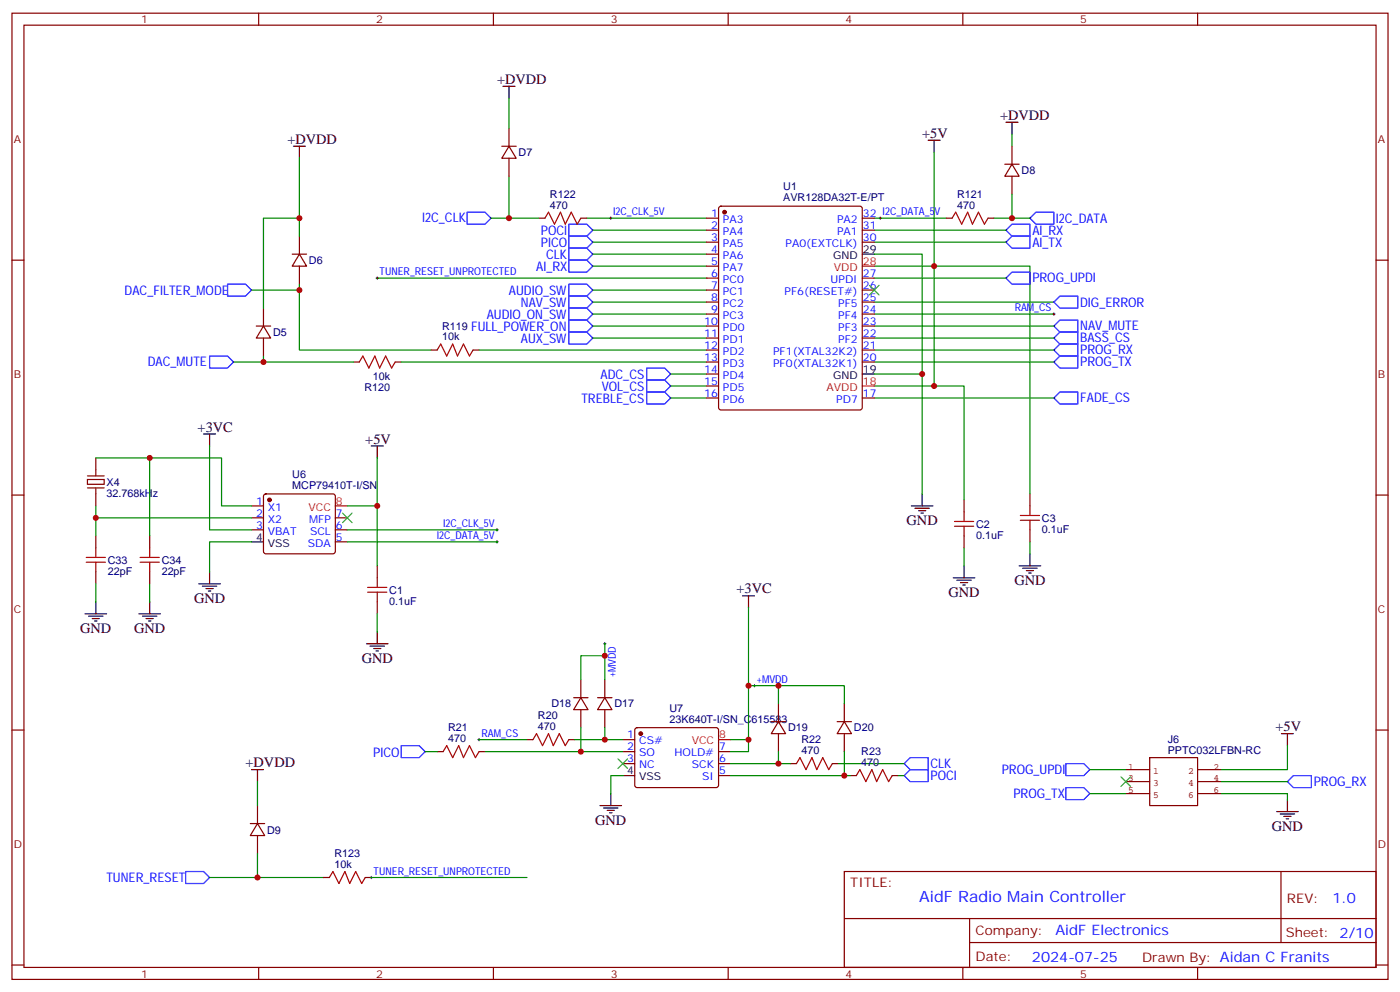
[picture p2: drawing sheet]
<svg xmlns="http://www.w3.org/2000/svg" width="412mm" height="292mm" viewBox="0 0 412 292" stroke-linecap="round" stroke-linejoin="round" font-family="sans-serif">
<g fill="none" stroke="#870000" stroke-width=".35">
<path d="M3.5 3.9h405.4v284.3h-405.4zM7.1 7.4h398.2v277.3h-398.2zM76.2 3.9v3.5M145.3 3.9v3.5M214.5 3.9v3.5M283.6 3.9v3.5M352.8 3.9v3.5M149.9 37.7v5.3M147.8 43h4.2M149.9 43l2.1 3.6h-4.2zM149.9 46.6v5.3M296 48.3h4.2"/>
<path d="M298.1 48.3l2.1 3.6h-4.2zM298.1 43v5.3M298.1 51.9v5.3M3.5 76.6h3.6M86.1 74.8h4.2M88.2 74.8l2.1 3.5h-4.2zM88.2 69.5v5.3M88.2 78.3v5.3M158.7 64.2h1.8M171.1 64.2h1.8M208.1 74.8h3.6M208.1 64.2h3.6"/>
<path d="M208.1 67.7h3.6M208.1 71.3h3.6M208.1 78.3h3.6M211.9 60.9l.5-.2h40.9l.5 .2 .2 .5v58.5l-.2 .5-.5 .2h-40.9l-.5-.2-.2-.5v-58.5zM254 64.2h3.5M254 67.7h3.5M254 71.3h3.5M278.7 64.2h1.8M291 64.2h1.8M405.3 76.6h3.6M75.5 96h4.2M77.6 96l2.1 3.5h-4.2z"/>
<path d="M77.6 90.7v5.3M77.6 99.5v5.3M208.1 96h3.6M208.1 81.8h3.6M208.1 85.4h3.6M208.1 88.9h3.6M208.1 92.4h3.6M208.1 99.5h3.6M254 96h3.5M254 81.8h3.5M254 85.4h3.5M254 88.9h3.5"/>
<path d="M254 92.4h3.5M254 99.5h3.5M104.1 106.5h1.7M116.4 106.5h1.8M127 103h1.8M139.3 103h1.8M208.1 103h3.6M208.1 106.5h3.6M208.1 117.1h3.6M208.1 113.6h3.6M208.1 110.1h3.6M254 103h3.5"/>
<path d="M254 106.5h3.5M254 117.1h3.5M28.2 134.8v3.5M3.5 145.7h3.6M25.8 141.1h4.9v1.4h-4.9zM28.2 145.3v3.6M28.2 157.7v3.5M44.1 157.7v3.5M74.1 152.4h3.5M74.1 155.9h3.5M74.1 148.9h3.5M77.8 145.6l.5-.3h19.8l.5 .3 .2 .4v16.3l-.3 .5-.4 .2h-19.8l-.5-.3-.2-.4v-16.3z"/>
<path d="M98.8 152.4h3.5M98.8 155.9h3.5M98.8 159.5h3.5M284 147.1v3.5M284 157.7v3.5M303.4 145.3v3.6M303.4 155.9v3.6M405.3 145.7h3.6M28.2 168.3v3.5M44.1 168.3v3.5M111.1 166.5v3.5M111.1 177.1v3.5"/>
<path d="M3.5 214.8h3.6M155.2 217.7h1.8M167.6 217.7h1.7M169 205.3h4.2M171.1 205.3l2.1 3.5h-4.2zM171.1 200v5.3M171.1 208.8v5.3M176 205.3h4.3M178.2 205.3l2.1 3.5h-4.3zM178.2 200v5.3M178.2 208.8v5.3M183.4 217.7h3.6"/>
<path d="M187.2 214.3l.5-.2h23.3l.5 .2 .2 .5-.1 16.5-.6 .5-23.6-.1-.4-.6v-16.3zM227.2 212.4h4.2M229.3 212.4l2.1 3.5h-4.2zM229.3 207.1v5.3M229.3 215.9v5.3M246.6 212.4h4.2M248.7 212.4l2.1 3.5h-4.2zM248.7 207.1v5.3M248.7 215.9v5.3M405.3 214.8h3.6M75.8 237.1v5.3M128.8 221.2h1.7"/>
<path d="M141.1 221.2h1.8M183.4 221.2h3.6M183.4 224.7h3.6M211.7 221.2h3.5M211.7 224.7h3.5M211.7 228.2h3.5M232.8 224.7h1.8M245.2 224.7h1.7M250.5 228.2h1.7M262.8 228.2h1.8M73.7 242.4h4.3M75.8 242.4l2.2 3.5h-4.3z"/>
<path d="M75.8 245.9v5.3M95.2 258.2h1.8M107.6 258.2h1.8M248.7 256.5h156.6v28.2h-156.6zM377.3 256.5v20.9M248.7 270.3h156.5M285.6 277.4h119.6M285.6 270.3v14.1M3.5 284h3.6M76.2 284.7v3.5M145.3 284.7v3.5M214.5 284.7v3.5"/>
<path d="M283.6 284.7v3.5M352.8 284.7v3.5M405.3 284h3.6"/>
</g>
<g fill="none" stroke="#000" stroke-width=".35">
<path d="M148.2 25.4h3.5M149.9 25.4v3.5M296.3 36h3.6M298.1 36v3.5M86.4 43h3.6M88.2 43v3.6M273.4 41.3h3.5M275.2 41.3v3.5M254 74.8h3.5M254 110.1h3.5M60 127.7h3.5M61.7 127.7v3.5"/>
<path d="M109.4 131.2h3.5M111.1 131.2v3.6M74.1 159.5h3.5M268.5 148.9h6.3M269.5 149.6h4.3M270.6 150.3h2.1M271.3 151h.7M271.6 145.3v3.6M28.2 177.1v3.5M44.1 177.1v3.5M58.6 171.8h6.3M59.6 172.5h4.3"/>
<path d="M60.7 173.2h2.1M61.4 173.9h.7M61.7 168.3v3.5M218.7 175.3h3.5M220.5 175.3v3.6M280.8 170h6.4M281.9 170.7h4.2M282.9 171.4h2.1M283.6 172.2h.7M284 166.5v3.5M300.2 166.5h6.4M301.3 167.2h4.2"/>
<path d="M302.3 167.9h2.1M303 168.6h.7M303.4 163v3.5M25 180.6h6.4M26.1 181.3h4.2M27.2 182h2.1M27.9 182.7h.7M40.9 180.6h6.4M42 181.3h4.2M43 182h2.2M43.7 182.7h.7M107.9 189.4h6.4"/>
<path d="M109 190.1h4.2M110.1 190.9h2.1M110.8 191.6h.7M111.1 185.9v3.5M377.5 215.9h3.5M379.2 215.9v3.5M74.1 226.5h3.5M75.8 226.5v3.5M176.7 237.1h6.4M177.8 237.8h4.2M178.9 238.5h2.1M179.6 239.2h.7"/>
<path d="M179.9 233.5v3.6M183.4 228.2h3.6M376.1 238.8h6.3M377.1 239.5h4.3M379.2 235.3v3.5M378.2 240.2h2.1M378.9 240.9h.7"/>
</g>
<g fill="none" stroke="#008700" stroke-width=".35">
<path d="M149.9 28.9v8.8M298.1 39.5v3.5M88.2 46.6v22.9M149.9 51.9v12.3h8.8M275.2 44.8v33.5h-17.7M298.1 57.2v7M88.2 64.2h-10.6v26.5M144.6 64.2h5.3M172.9 64.2h35.2M174.6 74.8h33.5M174.6 71.3h33.5M174.6 67.7h33.5"/>
<path d="M174.6 78.3h33.5M257.5 74.8h14.1v70.5M257.5 64.2h21.2M257.5 71.3h38.8M257.5 67.7h38.8M292.8 64.2h10.6M74.1 85.4h14.1v17.6h38.8M88.2 83.6v1.8M111.1 81.8h97M174.6 85.4h33.5M174.6 88.9h33.5M174.6 92.4h33.5"/>
<path d="M174.6 99.5h33.5M174.6 96h33.5M257.5 81.8h38.8M257.5 88.9h52.9M257.5 92.4h52.9M257.5 99.5h52.9M257.5 96h52.9M68.8 106.5h35.3M77.6 104.8v1.7M118.2 106.5h89.9M141.1 103h67M197.6 110.1h10.5"/>
<path d="M197.6 113.6h10.5M197.6 117.1h10.5M257.5 113.6h17.7v-35.3h28.2v67M257.5 110.1h14.1M257.5 103h52.9M257.5 106.5h52.9M257.5 117.1h52.9M275.2 113.6h8.8v33.5M28.2 134.8h37.1v14.1h8.8M44.1 134.8v22.9M61.7 131.2v24.7h12.4M111.1 134.8v14.1h-8.8"/>
<path d="M28.2 148.9v3.5h45.9M28.2 152.4v5.3M74.1 159.5h-12.4v8.8M102.3 155.9h44.1M102.3 159.5h44.1M111.1 148.9v17.6M303.4 159.5v3.5M28.2 171.8v5.3M44.1 171.8v5.3M220.5 178.9v38.8h-5.3M284 161.2v5.3M111.1 180.6v5.3"/>
<path d="M178.2 193h-7.1v7M178.2 189.4v10.6M141.1 217.7h14.1M169.3 217.7h14.1M171.1 214.1v7.1M178.2 214.1v3.6M220.5 201.8h8.8v5.3M220.5 217.7v3.5h-5.3M229.3 201.8h19.4v5.3M379.2 219.4v7.1h-19.4M75.8 230v7.1M125.2 221.2h3.6"/>
<path d="M142.9 221.2h40.5M183.4 228.2h-3.5v5.3M215.2 224.7h17.6M215.2 228.2h35.3M229.3 221.2v3.5M246.9 224.7h19.4M248.7 221.2v7M264.6 228.2h1.7M321 226.5h10.6M321 233.5h10.6M359.8 233.5h19.4v1.8M359.8 230h19.4"/>
<path d="M61.7 258.2h33.5M75.8 251.2v7M109.4 258.2h45.8"/>
</g>
<g fill="none" stroke="#a10000" stroke-width=".35">
<path d="M160.5 64.2l1.1-1.8 1.7 3.6 1.8-3.6 1.4 3.6 1.8-3.6 1.7 3.6 1.1-1.8M280.5 64.2l1-1.8 1.8 3.6 1.7-3.6 1.5 3.6 1.7-3.6 1.8 3.6 1-1.8M105.8 106.5l1.1-1.7 1.8 3.5 1.7-3.5 1.4 3.5 1.8-3.5 1.8 3.5 1-1.8M128.8 103l1-1.8 1.8 3.6 1.7-3.6 1.5 3.6 1.7-3.6 1.8 3.6 1-1.8M281.2 154.9h5.6M281.2 153.5h5.6M284 150.6v2.9M284 154.9v2.8M300.6 153.1h5.6M300.6 151.7h5.6M303.4 148.9v2.8M303.4 153.1v2.8"/>
<path d="M25.4 165.5h5.6M25.4 164h5.6M28.2 161.2v2.8M28.2 165.5v2.8M41.3 165.5h5.6M41.3 164h5.6M44.1 161.2v2.8M44.1 165.5v2.8M108.3 174.3h5.6M108.3 172.9h5.6M111.1 170v2.9M111.1 174.3v2.8"/>
<path d="M157 217.7l1-1.8 1.8 3.5 1.8-3.5 1.4 3.5 1.7-3.5 1.8 3.5 1.1-1.7M130.5 221.2l1.1-1.8 1.7 3.6 1.8-3.6 1.4 3.6 1.8-3.6 1.8 3.6 1-1.8M234.6 224.7l1.1-1.7 1.7 3.5 1.8-3.5 1.4 3.5 1.8-3.5 1.7 3.5 1.1-1.8M252.2 228.2l1.1-1.7 1.8 3.5 1.7-3.5 1.4 3.5 1.8-3.5 1.8 3.5 1-1.8M97 258.2l1.1-1.7 1.7 3.5 1.8-3.5 1.4 3.5 1.8-3.5 1.7 3.5 1.1-1.8"/>
</g>
<g fill="none" stroke="#00f" stroke-width=".35">
<path d="M137.6 62.4h5.3l1.7 1.8-1.7 1.8h-5.3zM167.6 66h5.3l1.7 1.7-1.7 1.8h-5.3zM167.6 69.5h5.3l1.7 1.8-1.7 1.7h-5.3zM167.6 73h5.3l1.7 1.8-1.7 1.8h-5.3zM167.6 76.6h5.3l1.7 1.7-1.7 1.8h-5.3zM298.1 69.5h5.3v3.5h-5.3l-1.8-1.7zM298.1 66h5.3v3.5h-5.3l-1.8-1.8zM305.2 62.4h5.2v3.6h-5.2l-1.8-1.8zM67 83.6h5.3l1.8 1.8-1.8 1.7h-5.3zM167.6 83.6h5.3l1.7 1.8-1.7 1.7h-5.3zM167.6 87.1h5.3l1.7 1.8-1.7 1.8h-5.3zM167.6 90.7h5.3l1.7 1.7-1.7 1.8h-5.3z"/>
<path d="M167.6 97.7h5.3l1.7 1.8-1.7 1.7h-5.3zM167.6 94.2h5.3l1.7 1.8-1.7 1.7h-5.3zM298.1 80.1h5.3v3.5h-5.3l-1.8-1.8zM310.4 99.5l1.8-1.8h5.3v3.5h-5.3zM310.4 88.9l1.8-1.8h5.3v3.6h-5.3zM312.2 94.2h5.3v3.5h-5.3l-1.8-1.7zM61.7 104.8h5.3l1.8 1.7-1.8 1.8h-5.3zM190.5 108.3h5.3l1.8 1.8-1.8 1.7h-5.3zM190.5 111.8h5.3l1.8 1.8-1.8 1.8h-5.3zM190.5 115.4h5.3l1.8 1.7-1.8 1.8h-5.3zM310.4 106.5l1.8-1.7h5.3v3.5h-5.3zM312.2 101.2h5.3v3.6h-5.3l-1.8-1.8z"/>
<path d="M312.2 115.4h5.3v3.5h-5.3l-1.8-1.8zM118.2 219.4h5.3l1.7 1.8-1.7 1.8h-5.3zM266.3 228.2l1.8-1.7h5.3v3.5h-5.3zM268.1 223h5.3v3.5h-5.3l-1.8-1.8zM314 224.7h5.3l1.7 1.8-1.7 1.7h-5.3zM314 231.8h5.3l1.7 1.7-1.7 1.8h-5.3zM381 228.2h5.3v3.6h-5.3l-1.8-1.8zM54.7 256.5h5.3l1.7 1.7-1.7 1.8h-5.3z"/>
</g>
<path d="M331.6 226.5h7.1M331.6 230h7.1M331.6 233.5h7.1M338.7 223h14.1v14.1h-14.1zM352.8 226.5h7M352.8 230h7M352.8 233.5h7" fill="none" stroke="#850000" stroke-width=".35"/>
<path d="M256.1 84l2.8 2.8M258.9 84l-2.8 2.8M100.9 151l2.8 2.8M103.7 151l-2.8 2.8M182 223.3l2.9 2.8M184.9 223.3l-2.9 2.8M330.2 228.6l2.8 2.8M333 228.6l-2.8 2.8" fill="none" stroke="#3c3" stroke-width=".35"/>
<g fill="none" stroke="#000" stroke-width=".29">
<path d="M179.6 64.2h.7M179.9 63.9v.7M258.9 64.2h.7M259.3 63.9v.7M110.8 81.8h.7M111.1 81.5v.7M310.1 92.4h.7M310.4 92.1v.7M146 155.9h.8M146 159.5h.8M146.4 155.6v.7M146.4 159.1v.7"/>
<path d="M177.8 189.4h.7M178.2 189.1v.7M140.8 217.7h.7M141.1 217.3v.7M221.9 201.8h.7M222.2 201.4v.7M109 258.2h.7M109.4 257.9v.7"/>
</g>
<path d="M254 78.3h3.5M254 113.6h3.5M98.8 148.9h3.5M211.7 217.7h3.5" fill="none" stroke="#f00" stroke-width=".35"/>
<g fill="#870000" stroke="#870000" stroke-width=".35">
<circle cx="213.4" cy="62.4" r=".53"/>
<circle cx="79.4" cy="147.1" r=".53"/>
<circle cx="188.7" cy="215.9" r=".53"/>
</g>
<path d="M28.2 138.3v1.8M25.8 143.6h4.9M25.8 140.1h4.9M28.2 143.6v1.7" fill="none" stroke="#871200" stroke-width=".35"/>
<g fill="#c00">
<circle cx="275.2" cy="78.3" r=".88"/>
<circle cx="88.2" cy="85.4" r=".88"/>
<circle cx="77.6" cy="106.5" r=".88"/>
<circle cx="88.2" cy="64.2" r=".88"/>
<circle cx="298.1" cy="64.2" r=".88"/>
<circle cx="75.8" cy="258.2" r=".88"/>
<circle cx="149.9" cy="64.2" r=".88"/>
<circle cx="271.6" cy="110.1" r=".88"/>
<circle cx="275.2" cy="113.6" r=".88"/>
<circle cx="111.1" cy="148.9" r=".88"/>
<circle cx="28.2" cy="152.4" r=".88"/>
<circle cx="44.1" cy="134.8" r=".88"/>
<circle cx="178.2" cy="217.7" r=".88"/>
<circle cx="171.1" cy="221.2" r=".88"/>
<circle cx="178.2" cy="193" r=".88"/>
<circle cx="229.3" cy="224.7" r=".88"/>
<circle cx="220.5" cy="201.8" r=".88"/>
<circle cx="248.7" cy="228.2" r=".88"/>
<circle cx="229.3" cy="201.8" r=".88"/>
<circle cx="220.5" cy="217.7" r=".88"/>
</g>
<text font-size="4.6" fill="#00f" x="270.8" y="265.5">AidF Radio Main Controller</text>
<g font-size="4.2">
<text x="146.4" y="24.7">+DVDD</text>
<text x="294.6" y="35.3">+DVDD</text>
<text x="271.6" y="40.6">+5V</text>
<text x="84.7" y="42.3">+DVDD</text>
<text x="58.2" y="127">+3VC</text>
<text x="107.6" y="130.5">+5V</text>
<text x="267.1" y="154.5">GND</text>
<text x="298.8" y="172.2">GND</text>
<text x="57.1" y="177.4">GND</text>
<text x="217" y="174.6">+3VC</text>
<text x="279.4" y="175.7">GND</text>
<text x="23.6" y="186.3">GND</text>
<text x="39.5" y="186.3">GND</text>
<text x="106.5" y="195.1">GND</text>
<text x="375.7" y="215.2">+5V</text>
<text x="72.3" y="225.8">+DVDD</text>
<text x="175.3" y="242.7">GND</text>
<text x="374.6" y="244.5">GND</text>
</g>
<g font-size="4.2" fill="#00f">
<text x="392.5" y="265.7">1.0</text>
<text x="310.9" y="275.3">AidF Electronics</text>
<text x="304" y="283.1">2024-07-25</text>
</g>
<g font-size="3.9" fill="#00f">
<text x="124.4" y="65.3">I2C_CLK</text>
<text x="311" y="65.7">I2C_DATA</text>
<text x="159.3" y="69.2">POCI</text>
<text x="304.1" y="69">AI_RX</text>
<text x="159.3" y="72.7">PICO</text>
<text x="160.9" y="76.3">CLK</text>
<text x="304.1" y="72.5">AI_TX</text>
<text x="157.9" y="79.7">AI_RX</text>
<text x="304.1" y="83.1">PROG_UPDI</text>
<text x="36.7" y="86.8">DAC_FILTER_MODE</text>
<text x="149.9" y="86.7">AUDIO_SW</text>
<text x="143.4" y="93.8">AUDIO_ON_SW</text>
<text x="153.4" y="90.3">NAV_SW</text>
<text x="318.2" y="90.3">DIG_ERROR</text>
<text x="138.8" y="97.3">FULL_POWER_ON</text>
<text x="153.4" y="100.8">AUX_SW</text>
<text x="318.2" y="100.8">BASS_CS</text>
<text x="318.2" y="97.2">NAV_MUTE</text>
<text x="43.6" y="107.8">DAC_MUTE</text>
<text x="318.2" y="104.3">PROG_RX</text>
<text x="318.2" y="107.8">PROG_TX</text>
<text x="176.9" y="111.4">ADC_CS</text>
<text x="171.3" y="118.5">TREBLE_CS</text>
<text x="177.2" y="114.9">VOL_CS</text>
<text x="318.2" y="118.4">FADE_CS</text>
<text x="109.9" y="222.7">PICO</text>
<text x="274.1" y="225.9">CLK</text>
<text x="295.1" y="227.9">PROG_UPDI</text>
<text x="274.1" y="229.5">POCI</text>
<text x="387" y="231.3">PROG_RX</text>
<text x="298.5" y="234.9">PROG_TX</text>
<text x="31.3" y="259.6">TUNER_RESET</text>
</g>
<g font-size="3.9" fill="#800">
<text x="250.5" y="261.1">TITLE:</text>
<text x="379.1" y="265.7">REV:</text>
<text x="287.4" y="275.3">Company:</text>
<text x="378.7" y="275.9">Sheet: 2/10</text>
<text x="287.4" y="282.9">Date:</text>
<text x="336.4" y="283">Drawn By: Aidan C Franits</text>
</g>
<g font-size="3.2" fill="#800">
<text x="41.6" y="6.9">1</text>
<text x="110.8" y="6.9">2</text>
<text x="179.9" y="6.9">3</text>
<text x="249.1" y="6.9">4</text>
<text x="318.2" y="6.9">5</text>
<text x="4.1" y="42">A</text>
<text x="405.9" y="42">A</text>
<text x="4.1" y="111.1">B</text>
<text x="405.9" y="111.1">B</text>
<text x="4.1" y="180.3">C</text>
<text x="405.9" y="180.3">C</text>
<text x="4.1" y="249.4">D</text>
<text x="405.9" y="249.4">D</text>
<text x="41.6" y="287.7">1</text>
<text x="110.8" y="287.7">2</text>
<text x="179.9" y="287.7">3</text>
<text x="249.1" y="287.7">4</text>
<text x="318.2" y="287.7">5</text>
</g>
<g font-size="3.2" fill="#000080">
<text x="152.8" y="46">D7</text>
<text x="300.9" y="51.3">D8</text>
<text x="162" y="58.2">R122</text>
<text x="230.7" y="59.3">AVR128DA32T-E/PT</text>
<text x="230.7" y="56">U1</text>
<text x="281.9" y="58.2">R121</text>
<text x="162" y="61.4">470</text>
<text x="281.9" y="61.4">470</text>
<text x="91" y="77.7">D6</text>
<text x="80.4" y="98.9">D5</text>
<text x="130.2" y="100.2">10k</text>
<text x="130.2" y="97">R119</text>
<text x="109.8" y="111.8">10k</text>
<text x="107.4" y="115">R120</text>
<text x="31.4" y="142.9">X4</text>
<text x="86.1" y="143.9">MCP79410T-I/SN</text>
<text x="86.1" y="140.7">U6</text>
<text x="31.4" y="146.2">32.768kHz</text>
<text x="287.5" y="155.3">C2</text>
<text x="306.9" y="153.5">C3</text>
<text x="287.5" y="158.5">0.1uF</text>
<text x="306.9" y="156.8">0.1uF</text>
<text x="31.8" y="165.9">C33</text>
<text x="47.6" y="165.9">C34</text>
<text x="31.7" y="169.1">22pF</text>
<text x="47.6" y="169.1">22pF</text>
<text x="114.7" y="177.9">0.1uF</text>
<text x="114.7" y="174.7">C1</text>
<text x="162.5" y="208.2">D18</text>
<text x="181" y="208.2">D17</text>
<text x="197.2" y="209.5">U7</text>
<text x="132" y="215.2">R21</text>
<text x="158.5" y="214.8">470</text>
<text x="158.5" y="211.6">R20</text>
<text x="197.2" y="212.7">23K640T-I/SN_C615583</text>
<text x="232.1" y="215.2">D19</text>
<text x="251.5" y="215.2">D20</text>
<text x="132" y="218.4">470</text>
<text x="236.1" y="221.9">470</text>
<text x="236.1" y="218.7">R22</text>
<text x="344" y="221.9">PPTC032LFBN-RC</text>
<text x="344" y="218.6">J6</text>
<text x="253.7" y="225.4">470</text>
<text x="253.7" y="222.2">R23</text>
<text x="78.7" y="245.3">D9</text>
<text x="98.5" y="255.4">10k</text>
<text x="98.5" y="252.2">R123</text>
</g>
<g font-size="3.2" fill="#00f">
<text x="180.6" y="63.3">I2C_CLK_5V</text>
<text x="209.5" y="63.9">1</text>
<text x="213" y="65.6">PA3</text>
<text x="246.6" y="65.6">PA2</text>
<text x="254.2" y="63.9">32 I2C_DATA_5V</text>
<text x="209.5" y="70.9">3</text>
<text x="209.5" y="67.4">2</text>
<text x="213" y="69.1">PA4</text>
<text x="246.6" y="69.1">PA1</text>
<text x="254.2" y="67.4">31</text>
<text x="254.2" y="70.9">30</text>
<text x="209.5" y="78">5</text>
<text x="209.5" y="74.4">4</text>
<text x="213" y="76.2">PA6</text>
<text x="213" y="72.7">PA5</text>
<text x="231.4" y="72.7">PA0(EXTCLK)</text>
<text x="111.8" y="81">TUNER_RESET_UNPROTECTED</text>
<text x="209.5" y="81.5">6</text>
<text x="213" y="83.3">PC0</text>
<text x="213" y="79.7">PA7</text>
<text x="244.7" y="83.3">UPDI</text>
<text x="254.2" y="81.5">27</text>
<text x="209.5" y="88.5">8</text>
<text x="209.5" y="85">7</text>
<text x="213" y="86.8">PC1</text>
<text x="231.1" y="86.8">PF6(RESET#)</text>
<text x="254.2" y="85">26</text>
<text x="254.2" y="88.5">25</text>
<text x="207.5" y="95.6">10</text>
<text x="209.5" y="92.1">9</text>
<text x="213" y="93.8">PC3</text>
<text x="213" y="90.3">PC2</text>
<text x="246.9" y="90.3">PF5</text>
<text x="246.9" y="93.8">PF4</text>
<text x="254.2" y="92.1">24</text>
<text x="254.2" y="95.6">23</text>
<text x="298.9" y="91.5">RAM_CS</text>
<text x="207.5" y="99.1">11</text>
<text x="213" y="100.9">PD1</text>
<text x="213" y="97.4">PD0</text>
<text x="246.9" y="97.4">PF3</text>
<text x="246.9" y="100.9">PF2</text>
<text x="254.2" y="99.1">22</text>
<text x="207.5" y="106.2">13</text>
<text x="207.5" y="102.7">12</text>
<text x="213" y="107.9">PD3</text>
<text x="213" y="104.4">PD2</text>
<text x="227.7" y="104.4">PF1(XTAL32K2)</text>
<text x="227.7" y="107.9">PF0(XTAL32K1)</text>
<text x="254.2" y="102.7">21</text>
<text x="254.2" y="106.2">20</text>
<text x="207.5" y="113.2">15</text>
<text x="207.5" y="109.7">14</text>
<text x="213" y="111.5">PD4</text>
<text x="207.5" y="116.8">16</text>
<text x="213" y="118.5">PD6</text>
<text x="213" y="115">PD5</text>
<text x="246.3" y="118.5">PD7</text>
<text x="254.2" y="116.8">17</text>
<text x="75.4" y="148.5">1</text>
<text x="75.4" y="155.6">3</text>
<text x="75.4" y="152">2</text>
<text x="78.9" y="153.8">X2</text>
<text x="78.9" y="150.3">X1</text>
<text x="91.1" y="153.8">MFP</text>
<text x="99" y="152">7</text>
<text x="99" y="155.6">6</text>
<text x="130.5" y="155">I2C_CLK_5V</text>
<text x="78.9" y="157.3">VBAT</text>
<text x="90.7" y="160.9">SDA</text>
<text x="91.3" y="157.3">SCL</text>
<text x="99" y="159.1">5</text>
<text x="128.6" y="158.6">I2C_DATA_5V</text>
<text x="181.4" y="199.3" transform="rotate(-90 181.4 199.3)">+MVDD</text>
<text x="223" y="200.9">+MVDD</text>
<text x="141.8" y="216.8">RAM_CS</text>
<text x="184.8" y="217.3">1</text>
<text x="184.8" y="220.8">2</text>
<text x="188.3" y="219.1">CS#</text>
<text x="211.8" y="220.8">7</text>
<text x="184.8" y="224.4">3</text>
<text x="188.3" y="222.6">SO</text>
<text x="188.3" y="226.1">NC</text>
<text x="198.7" y="222.6">HOLD#</text>
<text x="203.8" y="226.1">SCK</text>
<text x="211.8" y="227.9">5</text>
<text x="211.8" y="224.4">6</text>
<text x="206.9" y="229.7">SI</text>
<text x="110.1" y="257.4">TUNER_RESET_UNPROTECTED</text>
</g>
<g font-size="3.2">
<text x="245.4" y="76.2">GND</text>
<text x="254.2" y="74.4">29</text>
<text x="245.4" y="111.5">GND</text>
<text x="254.2" y="109.7">19</text>
<text x="75.4" y="159.1">4</text>
<text x="78.9" y="160.9">VSS</text>
<text x="184.8" y="227.9">4</text>
<text x="188.3" y="229.7">VSS</text>
</g>
<g font-size="3.2" fill="#f00">
<text x="254.2" y="78">28</text>
<text x="245.6" y="79.7">VDD</text>
<text x="254.2" y="113.2">18</text>
<text x="243.5" y="115">AVDD</text>
<text x="99" y="148.5">8</text>
<text x="90.9" y="150.3">VCC</text>
<text x="203.8" y="219.1">VCC</text>
<text x="211.8" y="217.3">8</text>
</g>
<g font-size="2.8" fill="#840000">
<text x="332.3" y="226.4">1</text>
<text x="339.7" y="227.8">1</text>
<text x="350" y="227.8">2</text>
<text x="357.4" y="226.4">2</text>
<text x="332.3" y="230">3</text>
<text x="332.3" y="233.5">5</text>
<text x="339.7" y="231.3">3</text>
<text x="350" y="231.3">4</text>
<text x="357.4" y="230">4</text>
<text x="357.4" y="233.5">6</text>
<text x="339.7" y="234.9">5</text>
<text x="350" y="234.9">6</text>
</g>
</svg>
